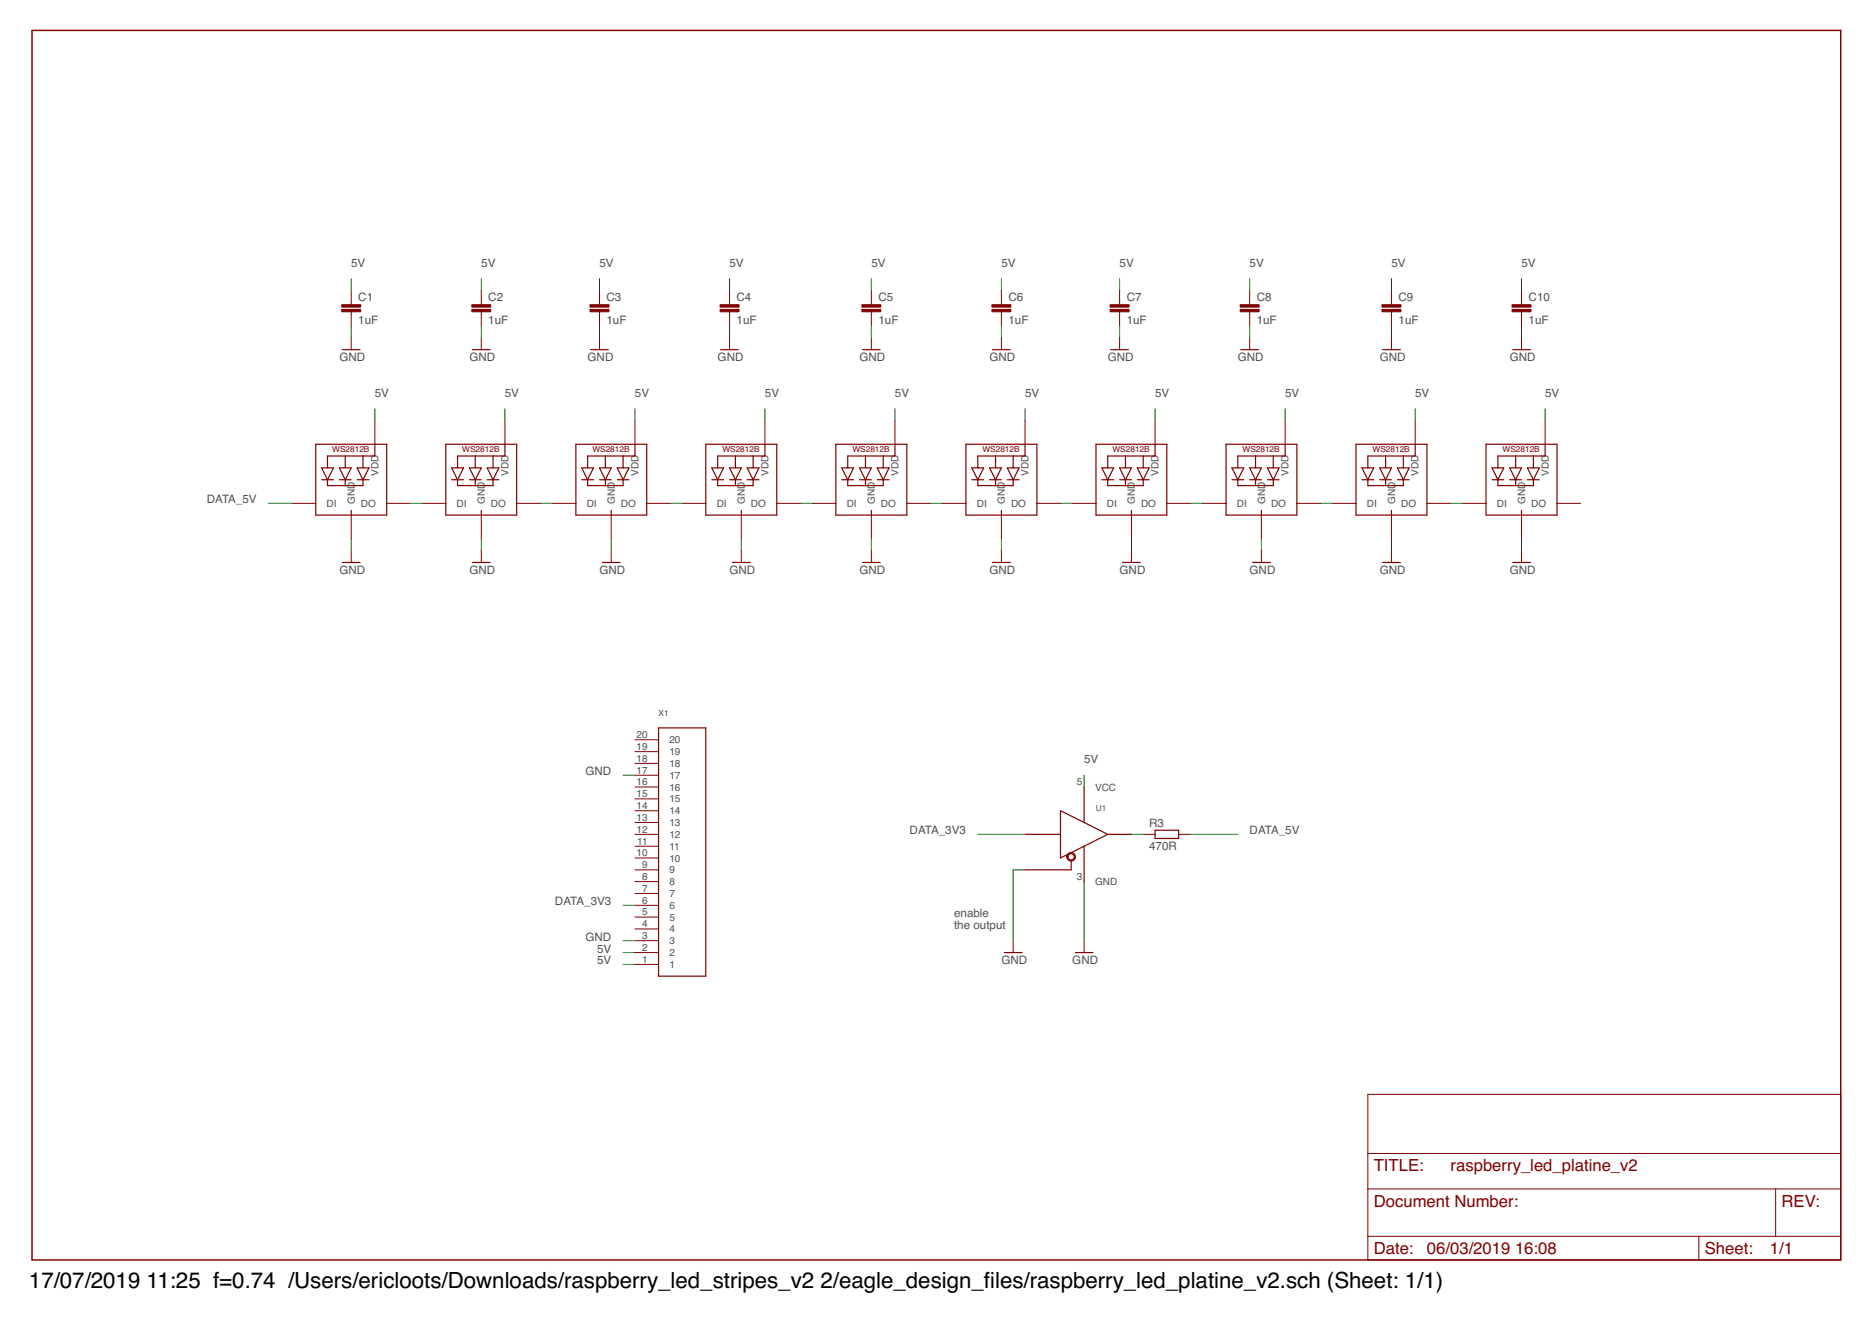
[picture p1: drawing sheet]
<svg xmlns="http://www.w3.org/2000/svg" width="297mm" height="210mm" viewBox="0 0 297 210" stroke-linecap="round" stroke-linejoin="round" font-family="sans-serif">
<g fill="none" stroke="#800000" stroke-width=".16">
<path d="M55.7 46.1v2.2M55.7 49.5v2.2M55.7 53.6v1.9M76.4 46.1v2.2M76.4 49.5v2.2M76.4 53.6v1.9M95.1 46.1v2.2M95.1 49.5v2.2M95.1 53.6v1.9M115.8 46.1v2.2M115.8 49.5v2.2M115.8 53.6v1.9"/>
<path d="M138.3 46.1v2.2M138.3 49.5v2.2M138.3 53.6v1.9M158.9 46.1v2.2M158.9 49.5v2.2M158.9 53.6v1.9M177.7 46.1v2.2M177.7 49.5v2.2M177.7 53.6v1.9M198.3 46.1v2.2M198.3 49.5v2.2M198.3 53.6v1.9"/>
<path d="M220.8 46.1v2.2M220.8 49.5v2.2M220.8 53.6v1.9M241.4 46.1v2.2M241.4 49.5v2.2M241.4 53.6v1.9M46.4 79.9h3.7M59.5 66.7v3.8M61.4 79.9h3.7M67 79.9h3.7M80.1 66.7v3.8M82 79.9h3.7"/>
<path d="M87.6 79.9h3.8M100.8 66.7v3.8M102.6 79.9h3.8M108.2 79.9h3.8M121.4 66.7v3.8M123.3 79.9h3.7M128.9 79.9h3.7M142 66.7v3.8M143.9 79.9h3.7M149.5 79.9h3.8M162.6 66.7v3.8M164.5 79.9h3.8"/>
<path d="M170.2 79.9h3.7M183.3 66.7v3.8M185.1 79.9h3.8M190.8 79.9h3.7M203.9 66.7v3.8M205.8 79.9h3.7M211.4 79.9h3.8M224.6 66.7v3.8M226.4 79.9h3.8M232.1 79.9h3.7M245.2 66.7v3.8M247.1 79.9h3.7"/>
<path d="M55.7 81.7v3.8M55.7 87.4v1.8M76.4 81.7v3.8M76.4 87.4v1.8M97 81.7v3.8M97 87.4v1.8M117.6 81.7v3.8M117.6 87.4v1.8M138.3 81.7v3.8M138.3 87.4v1.8M158.9 81.7v3.8M158.9 87.4v1.8"/>
<path d="M179.5 81.7v3.8M179.5 87.4v1.8M200.2 81.7v3.8M200.2 87.4v1.8M220.8 81.7v3.8M220.8 87.4v1.8M241.4 81.7v3.8M241.4 87.4v1.8M100.8 119.3h3.7M100.8 117.4h3.7M100.8 139.9h3.7M100.8 138h3.7"/>
<path d="M100.8 136.1h3.7M100.8 134.3h3.7M100.8 132.4h3.7M100.8 130.5h3.7M100.8 128.6h3.7M100.8 126.7h3.7M100.8 124.9h3.7M100.8 123h3.7M100.8 121.1h3.7M181.4 132.4h1.9M187 132.4h1.9M100.8 153h3.7"/>
<path d="M100.8 151.1h3.7M100.8 149.2h3.7M100.8 147.4h3.7M100.8 145.5h3.7M100.8 143.6h3.7M100.8 141.8h3.7M160.8 149.2v1.9M172 149.2v1.9M217 173.6h75.1v26.3h-75.1zM217 188.6h75.1M217 196.2h75.1M217 183h75.1"/>
<path d="M269.6 196.2v3.7M281.7 188.6v7.6"/>
</g>
<g fill="none" stroke="#800000" stroke-width=".19">
<path d="M54.3 55.5h2.8M75 55.5h2.8M93.7 55.5h2.8M114.3 55.5h2.9M136.9 55.5h2.8M157.5 55.5h2.8M176.3 55.5h2.7M196.9 55.5h2.8M219.4 55.5h2.8M240 55.5h2.8M50.1 70.5h11.3v11.2h-11.3zM51 74.2h1.9l-.9 1.9z"/>
<path d="M51 76.1h1.9M52 76.1v.9h5.6v-.9M53.8 74.2h1.9l-.9 1.9zM53.8 76.1h1.9M54.8 72.3v1.9M54.8 76.1v.9M56.7 74.2h1.8l-.9 1.9zM56.7 76.1h1.8M57.6 72.3v1.9M59.5 70.5v1.8h-7.5v1.9M70.7 70.5h11.3v11.2h-11.3zM71.7 74.2h1.9l-1 1.9z"/>
<path d="M71.7 76.1h1.9M72.6 76.1v.9h5.6v-.9M74.5 74.2h1.9l-1 1.9zM74.5 76.1h1.9M75.4 72.3v1.9M75.4 76.1v.9M77.3 74.2h1.9l-1 1.9zM77.3 76.1h1.9M78.2 72.3v1.9M80.1 70.5v1.8h-7.5v1.9M91.4 70.5h11.2v11.2h-11.2zM92.3 74.2h1.9l-1 1.9z"/>
<path d="M92.3 76.1h1.9M93.2 76.1v.9h5.7v-.9M95.1 74.2h1.9l-.9 1.9zM95.1 76.1h1.9M96.1 72.3v1.9M96.1 76.1v.9M97.9 74.2h1.9l-.9 1.9zM97.9 76.1h1.9M98.9 72.3v1.9M100.8 70.5v1.8h-7.6v1.9M112 70.5h11.3v11.2h-11.3zM112.9 74.2h1.9l-.9 1.9z"/>
<path d="M112.9 76.1h1.9M113.9 76.1v.9h5.6v-.9M115.8 74.2h1.8l-.9 1.9zM115.8 76.1h1.8M116.7 72.3v1.9M116.7 76.1v.9M118.6 74.2h1.8l-.9 1.9zM118.6 76.1h1.8M119.5 72.3v1.9M121.4 70.5v1.8h-7.5v1.9M132.6 70.5h11.3v11.2h-11.3zM133.6 74.2h1.8l-.9 1.9z"/>
<path d="M133.6 76.1h1.8M134.5 76.1v.9h5.6v-.9M136.4 74.2h1.9l-1 1.9zM136.4 76.1h1.9M137.3 72.3v1.9M137.3 76.1v.9M139.2 74.2h1.9l-1 1.9zM139.2 76.1h1.9M140.1 72.3v1.9M142 70.5v1.8h-7.5v1.9M153.3 70.5h11.2v11.2h-11.2zM154.2 74.2h1.9l-.9 1.9z"/>
<path d="M154.2 76.1h1.9M155.2 76.1v.9h5.6v-.9M157 74.2h1.9l-.9 1.9zM157 76.1h1.9M158 72.3v1.9M158 76.1v.9M159.8 74.2h1.9l-.9 1.9zM159.8 76.1h1.9M160.8 72.3v1.9M162.6 70.5v1.8h-7.4v1.9M173.9 70.5h11.2v11.2h-11.2zM174.8 74.2h1.9l-.9 1.9z"/>
<path d="M174.8 76.1h1.9M175.8 76.1v.9h5.6v-.9M177.7 74.2h1.8l-.9 1.9zM177.7 76.1h1.8M178.6 72.3v1.9M178.6 76.1v.9M180.5 74.2h1.9l-1 1.9zM180.5 76.1h1.9M181.4 72.3v1.9M183.3 70.5v1.8h-7.5v1.9M194.5 70.5h11.3v11.2h-11.3zM195.5 74.2h1.9l-1 1.9z"/>
<path d="M195.5 76.1h1.9M196.4 76.1v.9h5.6v-.9M198.3 74.2h1.9l-1 1.9zM198.3 76.1h1.9M199.2 72.3v1.9M199.2 76.1v.9M201.1 74.2h1.9l-1 1.9zM201.1 76.1h1.9M202 72.3v1.9M203.9 70.5v1.8h-7.5v1.9M215.2 70.5h11.2v11.2h-11.2zM216.1 74.2h1.9l-1 1.9z"/>
<path d="M216.1 76.1h1.9M217 76.1v.9h5.7v-.9M218.9 74.2h1.9l-.9 1.9zM218.9 76.1h1.9M219.9 72.3v1.9M219.9 76.1v.9M221.7 74.2h1.9l-.9 1.9zM221.7 76.1h1.9M222.7 72.3v1.9M224.6 70.5v1.8h-7.6v1.9M235.8 70.5h11.3v11.2h-11.3zM236.7 74.2h1.9l-.9 1.9z"/>
<path d="M236.7 76.1h1.9M237.7 76.1v.9h5.6v-.9M239.5 74.2h1.9l-.9 1.9zM239.5 76.1h1.9M240.5 72.3v1.9M240.5 76.1v.9M242.4 74.2h1.8l-.9 1.9zM242.4 76.1h1.8M243.3 72.3v1.9M245.2 70.5v1.8h-7.5v1.9M54.3 89.2h2.8M55.7 81v.7"/>
<path d="M75 89.2h2.8M76.4 81v.7M95.6 89.2h2.8M97 81v.7M116.2 89.2h2.8M117.6 81v.7M136.9 89.2h2.8M138.3 81v.7M157.5 89.2h2.8M158.9 81v.7M178.1 89.2h2.8M179.5 81v.7"/>
<path d="M198.8 89.2h2.8M200.2 81v.7M219.4 89.2h2.8M220.8 81v.7M240 89.2h2.8M241.4 81v.7M104.5 115.5h7.5v39.4h-7.5zM162.6 132.4h5.7M170 136.5v1.5h-7.4M172 130.5l-3.7-1.9v7.5l3.7-1.8M172 130.5l3.8 1.9M172 124.9v5.6"/>
<path d="M172 134.3v5.6M175.8 132.4l-3.8 1.9M175.8 132.4h3.7M183.3 131.7h3.7v1.3h-3.7zM159.4 151.1h2.8M170.6 151.1h2.8"/>
</g>
<g fill="#800000" stroke="#800000" stroke-width=".16">
<path d="M54.2 49.1h3v.4h-3z"/>
<path d="M54.2 48.3h3v.4h-3z"/>
<path d="M74.9 49.1h3v.4h-3z"/>
<path d="M74.9 48.3h3v.4h-3z"/>
<path d="M93.6 49.1h3v.4h-3z"/>
<path d="M93.6 48.3h3v.4h-3z"/>
<path d="M114.3 49.1h3v.4h-3z"/>
<path d="M114.3 48.3h3v.4h-3z"/>
<path d="M136.8 49.1h3v.4h-3z"/>
<path d="M136.8 48.3h3v.4h-3z"/>
<path d="M157.4 49.1h3v.4h-3z"/>
<path d="M157.4 48.3h3v.4h-3z"/>
<path d="M176.1 49.1h3.1v.4h-3.1z"/>
<path d="M176.1 48.3h3.1v.4h-3.1z"/>
<path d="M196.8 49.1h3v.4h-3z"/>
<path d="M196.8 48.3h3v.4h-3z"/>
<path d="M219.3 49.1h3v.4h-3z"/>
<path d="M219.3 48.3h3v.4h-3z"/>
<path d="M239.9 49.1h3v.4h-3z"/>
<path d="M239.9 48.3h3v.4h-3z"/>
</g>
<path d="M169.5 135.5a.69 .69 0 0 1 1.1 .1 .69 .69 0 0 1-.5 1 .69 .69 0 0 1-.8-.7h.2a.5 .5 0 0 1 .6-.4 .5 .5 0 0 1 .2 .8 .5 .5 0 0 1-.8-.2v-.2h-.2z" fill-rule="evenodd" fill="#800000" stroke="#800000" stroke-width=".16"/>
<path d="M5.1 4.8h287v195.1h-287z" fill="none" stroke="#800000" stroke-width=".23"/>
<g fill="none" stroke="#008000" stroke-width=".16">
<path d="M55.7 44.2v1.9M55.7 51.7v1.9M76.4 44.2v1.9M76.4 51.7v1.9M95.1 44.2v1.9M95.1 51.7v1.9M115.8 44.2v1.9M115.8 51.7v1.9M138.3 44.2v1.9M138.3 51.7v1.9M158.9 44.2v1.9M158.9 51.7v1.9"/>
<path d="M177.7 44.2v1.9M177.7 51.7v1.9M198.3 44.2v1.9M198.3 51.7v1.9M220.8 44.2v1.9M220.8 51.7v1.9M241.4 44.2v1.9M241.4 51.7v1.9M42.6 79.9h3.8M59.5 64.9v1.8M65.1 79.9h1.9M80.1 64.9v1.8"/>
<path d="M85.7 79.9h1.9M100.8 64.9v1.8M106.4 79.9h1.8M121.4 64.9v1.8M127 79.9h1.9M142 64.9v1.8M147.6 79.9h1.9M162.6 64.9v1.8M168.3 79.9h1.9M183.3 64.9v1.8M188.9 79.9h1.9M203.9 64.9v1.8"/>
<path d="M209.5 79.9h1.9M224.6 64.9v1.8M230.2 79.9h1.9M245.2 64.9v1.8M55.7 85.5v1.9M76.4 85.5v1.9M97 85.5v1.9M117.6 85.5v1.9M138.3 85.5v1.9M158.9 85.5v1.9M179.5 85.5v1.9M200.2 85.5v1.9"/>
<path d="M220.8 85.5v1.9M241.4 85.5v1.9M98.9 123h1.9M155.2 132.4h7.4M162.6 138h-1.8v11.2M172 123v1.9M172 139.9v9.3M179.5 132.4h1.9M188.9 132.4h7.5M98.9 149.2h1.9M98.9 151.1h1.9M98.9 153h1.9"/>
<path d="M98.9 143.6h1.9"/>
</g>
<g font-size="3.5">
<text x="4.6" y="204.3">17/07/2019</text>
<text x="23.3" y="204.3">11:25 f=0.74 /Users/ericloots/Downloads/raspberry_led_stripes_v2</text>
<text x="130.2" y="204.3">2/eagle_design_fles/raspberry_led_platine_v2.sch (Sheet: 1/1)</text>
<text x="156.1" y="204.3">i</text>
</g>
<g font-size="2.6" fill="#800000">
<text x="218" y="185.8">TITLE:</text>
<text x="230.2" y="185.8">raspberry_led_platine_v2</text>
<text x="218" y="191.5">Document Number:</text>
<text x="282.7" y="191.5">REV:</text>
<text x="218" y="199">Date:</text>
<text x="226.4" y="199">06/03/2019</text>
<text x="240.4" y="199">16:08</text>
<text x="270.5" y="199">Sheet:</text>
<text x="280.8" y="199">1/1</text>
</g>
<g font-size="1.8" fill="#505050">
<text x="55.7" y="42.3">5V</text>
<text x="56.9" y="47.7">C1</text>
<text x="76.4" y="42.3">5V</text>
<text x="77.5" y="47.7">C2</text>
<text x="95.1" y="42.3">5V</text>
<text x="96.2" y="47.7">C3</text>
<text x="115.8" y="42.3">5V</text>
<text x="116.9" y="47.7">C4</text>
<text x="138.3" y="42.3">5V</text>
<text x="139.4" y="47.7">C5</text>
<text x="158.9" y="42.3">5V</text>
<text x="160" y="47.7">C6</text>
<text x="177.7" y="42.3">5V</text>
<text x="178.8" y="47.7">C7</text>
<text x="198.3" y="42.3">5V</text>
<text x="199.4" y="47.7">C8</text>
<text x="220.8" y="42.3">5V</text>
<text x="221.9" y="47.7">C9</text>
<text x="241.4" y="42.3">5V</text>
<text x="242.6" y="47.7">C10</text>
<text x="56.9" y="51.4">1uF</text>
<text x="77.5" y="51.4">1uF</text>
<text x="96.2" y="51.4">1uF</text>
<text x="116.9" y="51.4">1uF</text>
<text x="139.4" y="51.4">1uF</text>
<text x="160" y="51.4">1uF</text>
<text x="178.8" y="51.4">1uF</text>
<text x="199.4" y="51.4">1uF</text>
<text x="221.9" y="51.4">1uF</text>
<text x="242.6" y="51.4">1uF</text>
<text x="53.9" y="57.3">GND</text>
<text x="74.5" y="57.3">GND</text>
<text x="93.2" y="57.3">GND</text>
<text x="113.9" y="57.3">GND</text>
<text x="136.4" y="57.3">GND</text>
<text x="157" y="57.3">GND</text>
<text x="175.8" y="57.3">GND</text>
<text x="196.4" y="57.3">GND</text>
<text x="218.9" y="57.3">GND</text>
<text x="239.6" y="57.3">GND</text>
<text x="59.5" y="63">5V</text>
<text x="80.1" y="63">5V</text>
<text x="100.7" y="63">5V</text>
<text x="121.4" y="63">5V</text>
<text x="142" y="63">5V</text>
<text x="162.6" y="63">5V</text>
<text x="183.3" y="63">5V</text>
<text x="203.9" y="63">5V</text>
<text x="224.5" y="63">5V</text>
<text x="245.2" y="63">5V</text>
<text x="32.8" y="79.9">DATA_5V</text>
<text x="53.9" y="91.1">GND</text>
<text x="74.5" y="91.1">GND</text>
<text x="95.1" y="91.1">GND</text>
<text x="115.8" y="91.1">GND</text>
<text x="136.4" y="91.1">GND</text>
<text x="157" y="91.1">GND</text>
<text x="177.7" y="91.1">GND</text>
<text x="198.3" y="91.1">GND</text>
<text x="218.9" y="91.1">GND</text>
<text x="239.6" y="91.1">GND</text>
<text x="92.9" y="123">GND</text>
<text x="172" y="121.1">5V</text>
<text x="182.3" y="131.3">R3</text>
<text x="144.3" y="132.4">DATA_3V3</text>
<text x="182.3" y="134.8">470R</text>
<text x="198.3" y="132.4">DATA_5V</text>
<text x="88.1" y="143.6">DATA_3V3</text>
<text x="92.9" y="149.3">GND</text>
<text x="151.4" y="145.4">enable</text>
<text x="151.4" y="147.4">the output</text>
<text x="94.7" y="151.1">5V</text>
<text x="94.7" y="153">5V</text>
<text x="158.9" y="153">GND</text>
<text x="170.1" y="153">GND</text>
</g>
<g font-size="1.6" fill="#505050">
<text x="60" y="75.5" transform="rotate(-90 60 75.5)">VDD</text>
<text x="80.7" y="75.5" transform="rotate(-90 80.7 75.5)">VDD</text>
<text x="101.3" y="75.5" transform="rotate(-90 101.3 75.5)">VDD</text>
<text x="121.9" y="75.5" transform="rotate(-90 121.9 75.5)">VDD</text>
<text x="142.6" y="75.5" transform="rotate(-90 142.6 75.5)">VDD</text>
<text x="163.2" y="75.5" transform="rotate(-90 163.2 75.5)">VDD</text>
<text x="183.8" y="75.5" transform="rotate(-90 183.8 75.5)">VDD</text>
<text x="204.5" y="75.5" transform="rotate(-90 204.5 75.5)">VDD</text>
<text x="225.1" y="75.5" transform="rotate(-90 225.1 75.5)">VDD</text>
<text x="245.7" y="75.5" transform="rotate(-90 245.7 75.5)">VDD</text>
<text x="51.8" y="80.4">DI</text>
<text x="56.3" y="80" transform="rotate(-90 56.3 80)">GND</text>
<text x="57.3" y="80.4">DO</text>
<text x="72.5" y="80.4">DI</text>
<text x="76.9" y="80" transform="rotate(-90 76.9 80)">GND</text>
<text x="77.9" y="80.4">DO</text>
<text x="93.1" y="80.4">DI</text>
<text x="97.6" y="80" transform="rotate(-90 97.6 80)">GND</text>
<text x="98.5" y="80.4">DO</text>
<text x="113.7" y="80.4">DI</text>
<text x="118.2" y="80" transform="rotate(-90 118.2 80)">GND</text>
<text x="119.2" y="80.4">DO</text>
<text x="134.4" y="80.4">DI</text>
<text x="138.8" y="80" transform="rotate(-90 138.8 80)">GND</text>
<text x="139.8" y="80.4">DO</text>
<text x="155" y="80.4">DI</text>
<text x="159.5" y="80" transform="rotate(-90 159.5 80)">GND</text>
<text x="160.4" y="80.4">DO</text>
<text x="175.6" y="80.4">DI</text>
<text x="180.1" y="80" transform="rotate(-90 180.1 80)">GND</text>
<text x="181.1" y="80.4">DO</text>
<text x="196.3" y="80.4">DI</text>
<text x="200.7" y="80" transform="rotate(-90 200.7 80)">GND</text>
<text x="201.7" y="80.4">DO</text>
<text x="216.9" y="80.4">DI</text>
<text x="221.4" y="80" transform="rotate(-90 221.4 80)">GND</text>
<text x="222.3" y="80.4">DO</text>
<text x="237.5" y="80.4">DI</text>
<text x="242" y="80" transform="rotate(-90 242 80)">GND</text>
<text x="243" y="80.4">DO</text>
<text x="101" y="119">19</text>
<text x="101" y="117.1">20</text>
<text x="106.2" y="119.8">19</text>
<text x="106.2" y="117.9">20</text>
<text x="101" y="124.6">16</text>
<text x="101" y="122.7">17</text>
<text x="101" y="120.9">18</text>
<text x="106.2" y="125.4">16</text>
<text x="106.2" y="123.6">17</text>
<text x="106.2" y="121.7">18</text>
<text x="170.9" y="124.6">5</text>
<text x="173.8" y="125.4">VCC</text>
<text x="101" y="130.2">13</text>
<text x="101" y="128.4">14</text>
<text x="101" y="126.5">15</text>
<text x="106.2" y="131.1">13</text>
<text x="106.2" y="129.2">14</text>
<text x="106.2" y="127.3">15</text>
<text x="101" y="135.9">10</text>
<text x="101" y="132.1">12</text>
<text x="101.1" y="134">11</text>
<text x="101.9" y="137.7">9</text>
<text x="106.2" y="136.7">10</text>
<text x="106.2" y="134.8">11</text>
<text x="106.2" y="132.9">12</text>
<text x="101.9" y="143.4">6</text>
<text x="101.9" y="141.5">7</text>
<text x="101.9" y="139.6">8</text>
<text x="106.2" y="142.3">7</text>
<text x="106.2" y="140.4">8</text>
<text x="106.2" y="138.6">9</text>
<text x="170.9" y="139.6">3</text>
<text x="173.8" y="140.4">GND</text>
<text x="101.9" y="149">3</text>
<text x="101.9" y="147.1">4</text>
<text x="101.9" y="145.2">5</text>
<text x="106.2" y="149.8">3</text>
<text x="106.2" y="147.9">4</text>
<text x="106.2" y="146.1">5</text>
<text x="106.2" y="144.2">6</text>
<text x="101.9" y="152.7">1</text>
<text x="101.9" y="150.9">2</text>
<text x="106.2" y="153.6">1</text>
<text x="106.2" y="151.7">2</text>
</g>
<g font-size="1.3" fill="#800000">
<text x="52.7" y="71.8">WS2812B</text>
<text x="73.4" y="71.8">WS2812B</text>
<text x="94" y="71.8">WS2812B</text>
<text x="114.6" y="71.8">WS2812B</text>
<text x="135.3" y="71.8">WS2812B</text>
<text x="155.9" y="71.8">WS2812B</text>
<text x="176.5" y="71.8">WS2812B</text>
<text x="197.2" y="71.8">WS2812B</text>
<text x="217.8" y="71.8">WS2812B</text>
<text x="238.4" y="71.8">WS2812B</text>
</g>
<g font-size="1.3" fill="#505050">
<text x="104.5" y="113.6">X1</text>
<text x="173.9" y="128.6">U1</text>
</g>
</svg>
